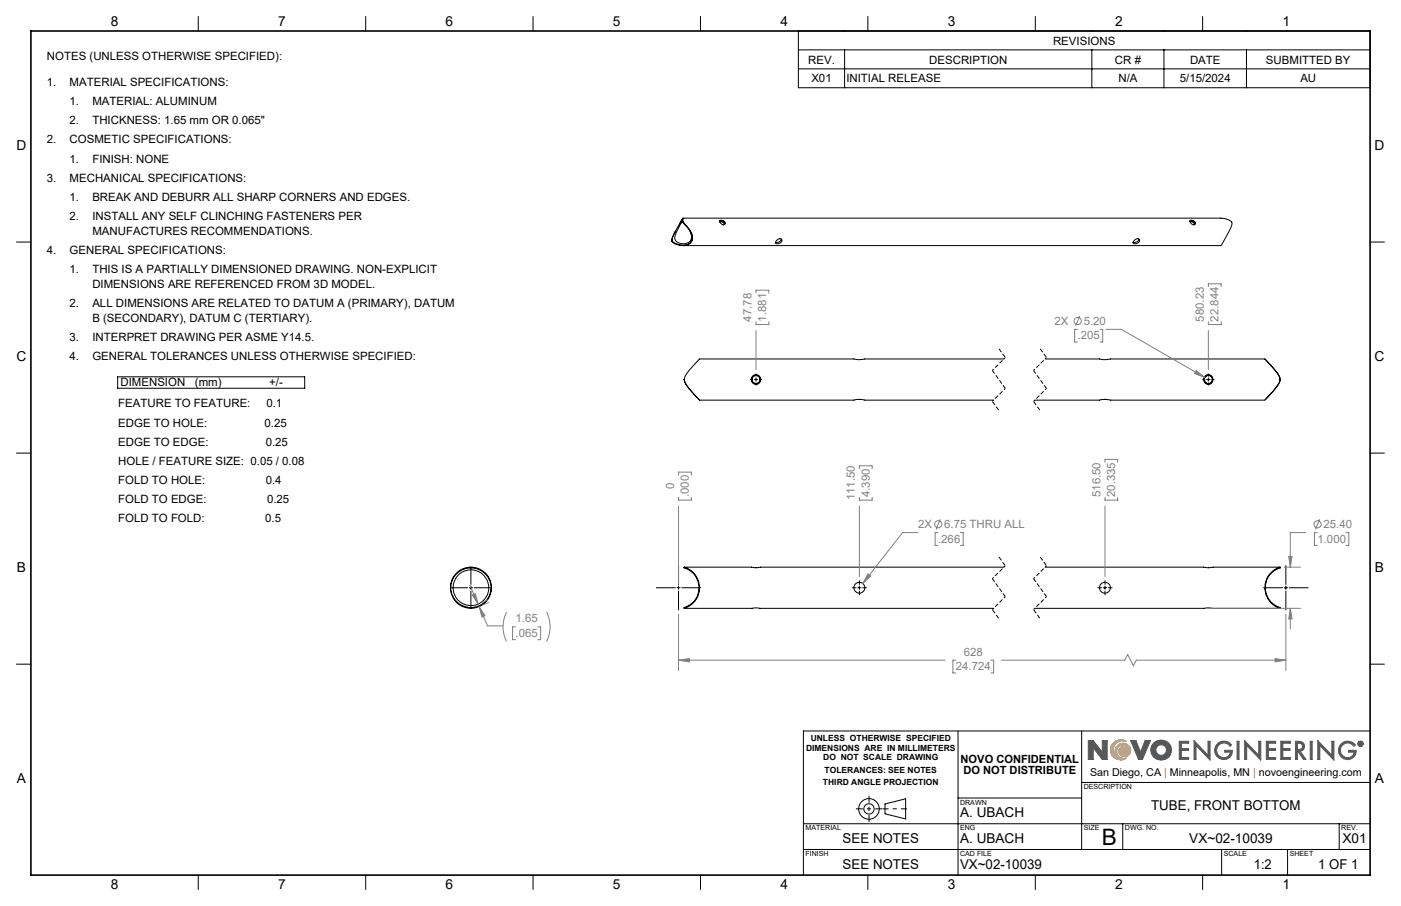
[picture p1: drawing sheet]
<svg xmlns="http://www.w3.org/2000/svg" width="432mm" height="279mm" viewBox="0 0 432 279" stroke-linecap="round" stroke-linejoin="round" font-family="sans-serif">
<g fill="none" stroke="#000" stroke-width=".31">
<path d="M61.1 5.1v4.5M112.7 5.1v4.5M164.3 5.1v4.5M215.9 5.1v4.5M267.5 5.1v4.5M319.1 5.1v4.5M370.7 5.1v4.5M5.1 74.6h4.4M207.2 74.4v.1M208.1 71.4l-.4 .8a2.59 2.59 0 0 0-.5 2.3M209.6 68.8l.9-1.5h165.8a3.5 3.5 0 0 1 3.4 1.6l-.7 2.1-2.7 4.7h-165.8M210.4 68.2l-.1 .1a11.5 11.5 0 0 0-2.3 5.5 2.97 2.97 0 0 0 5.1-.1v-.9l-.5-1.6"/>
<path d="M210.4 67.4h.1M210.5 67.3l.1 1.2M210.5 68.6l-.1-1.2-.4 .7a22.5 22.5 0 0 0-2.9 5.9l.1 .4M210.5 68.7l1.4 1.5a3.6 3.6 0 0 1 .8 4.7 4.6 4.6 0 0 1-5.5-.5M210.6 68.5l1.4 1.6a3.8 3.8 0 0 1 .8 4.9 4.6 4.6 0 0 1-5.6-.5M210.6 68.5l-.1 .2M221.8 68.1a1.17 1.17 0 0 1 1.7 1 1.09 1.09 0 0 1-1.2 0 1.09 1.09 0 0 1-.5-1zM221.8 68.4a1.14 1.14 0 0 1 1.4 .8M221.8 68.4a.9 .9 0 0 1 1-.2 .9 .9 0 0 1 .5 .9l-.4 .2M239.3 74.3l.5-.5a.72 .72 0 0 1 1.2 .2 .72 .72 0 0 1-.7 1l-1.2 .1-.1-.3zM240.8 73.7a1.43 1.43 0 0 1-1.8 1.1M349.5 74.3l.5-.5a.72 .72 0 0 1 1.2 .2 .72 .72 0 0 1-.6 1l-1.2 .1-.2-.3z"/>
<path d="M351 73.7a1.45 1.45 0 0 1-1.8 1.1M366.7 68.1a1.17 1.17 0 0 1 1.7 1 1.09 1.09 0 0 1-1.2 0 1.09 1.09 0 0 1-.5-1zM366.7 68.4a1.09 1.09 0 0 1 1.4 .8M366.7 68.4a.9 .9 0 0 1 1-.2 .9 .9 0 0 1 .6 .9l-.5 .2M422.3 74.6h4.4M210.9 117.1h.1M210.9 117.1a15.8 15.8 0 0 0 4.3 5.8l.2 .3M210.9 117.1a16.2 16.2 0 0 0 4.7 6.3l-.1-.1M309.4 110.7h-42.9l-1.6 .2-1.7-.2h-47.7l-2.2 2.5a7.4 7.4 0 0 0-2.4 3.9M322.1 110.7h16.8l1.2 .2 2.1-.2h47.7a26.7 26.7 0 0 1 4.5 5.7l.1 .7M390 110.8l2.3 2.6a6.6 6.6 0 0 1 2.2 3.7M394.5 117.1a9.3 9.3 0 0 1-3.2 4.7l-1.4 1.5"/>
<path d="M394.5 117.1h.1M394.5 117.1a8.7 8.7 0 0 1-3.1 4.6l-1.4 1.5M5.1 139.7h4.4M215.5 123.4h47.7M263.2 123.4l1.7-.2 1.7 .2M266.6 123.4h39.6M318.9 123.4h20M338.9 123.4l1.7-.2 1.6 .2M342.2 123.4h47.7M422.3 139.7h4.4M145.1 174.9a6.4 6.4 0 0 0-6.3 6.4 6.4 6.4 0 0 0 6.3 6.3M145.1 174.9v.3"/>
<path d="M145.1 175.2a6.1 6.1 0 0 0-6.2 6.1 6.1 6.1 0 0 0 6.2 6.1M145.1 175.2a6.1 6.1 0 0 1 6.3 6.1 6.1 6.1 0 0 1-6.3 6.1M145.1 174.9a6.4 6.4 0 0 1 6.4 6.4 6.4 6.4 0 0 1-6.4 6.3M210.9 174.9a6.6 6.6 0 0 1 4.7 6.4 6.6 6.6 0 0 1-4.7 6.3M210.9 174.9l-.1 .1a6.5 6.5 0 0 1 4.7 6.2 6.5 6.5 0 0 1-4.7 6.2l.1 .2M210.9 174.9h20.8l1 .2 1.7-.2h75M322.1 174.9h49l1 .2 1.7-.2h20.7M394.5 174.9a6.6 6.6 0 0 0-4.7 6.4 6.6 6.6 0 0 0 4.7 6.3M394.5 174.9l.2 .1a6.5 6.5 0 0 0-4.7 6.2 6.5 6.5 0 0 0 4.7 6.2l-.2 .2M145.1 187.4v.2M210.9 187.6h95.3M318.9 187.6h75.6"/>
<path d="M5.1 204.8h4.4M422.3 204.8h4.4M295.3 225.4v44.5M333.4 225.4v36.6M422.3 225.4h-174.7v44.5M247.6 254h174.7M272.8 247.9l6.3-1.6v6.3l-6.3-1.6zM295.3 246.1h38.1M333.4 241.3h88.9M346 254v8M412.7 254v8M61.1 269.9v4.4"/>
<path d="M112.7 269.9v4.4M164.3 269.9v4.4M215.9 269.9v4.4M247.6 262h174.7M267.5 269.9v4.4M319.1 269.9v4.4M370.7 269.9v4.4M376.5 262v7.9M396.8 262v7.9"/>
<circle cx="233" cy="117" r="1.25"/>
<circle cx="233" cy="117" r="1.3"/>
<circle cx="233" cy="117" r="1.49"/>
<circle cx="372.4" cy="117" r="1.25"/>
<circle cx="372.4" cy="117" r="1.3"/>
<circle cx="372.5" cy="117" r="1.49"/>
<circle cx="145.2" cy="181.3" r="5.5"/>
<circle cx="264.9" cy="181.2" r="1.68"/>
<circle cx="340.6" cy="181.2" r="1.68"/>
<circle cx="267.8" cy="249.5" r="1.59"/>
<circle cx="267.8" cy="249.5" r="3.2"/>
</g>
<path d="M342.7 229.6a3.1 3.1 0 0 1 4.5-.9 2.82 2.82 0 0 0-3.9 1.7 2.82 2.82 0 0 0 2.3 3.6 2.45 2.45 0 0 1-1.1-4.2 2.45 2.45 0 0 1 4 1.5 1.88 1.88 0 0 1-1.9 2.1 1.88 1.88 0 0 1-1.8-2.2l.6-.7a1.82 1.82 0 0 1 2.4 1.5 1.89 1.89 0 0 0-2.6-2 1.89 1.89 0 0 0-.3 3.3l1.5 .6 .8-.1a3.2 3.2 0 0 1-4-.2 3.2 3.2 0 0 1-.5-4z" fill="none" stroke="#f78d2a" stroke-width=".31"/>
<g fill="none" stroke="#555759" stroke-width=".31">
<path d="M336.9 230.6v3.6h-1.5v-5.8h1.5l2.8 3.6M336.9 230.6h.1M337 230.6l2.7 3.6h1.5v-5.8h-1.5v3.6M339.7 232h.1M348.5 228.4h1.6l1.4 3.6 1.4-3.6h1.7l-2.5 5.8h-1.2zM363.5 228.6h2.9v.6h-2.3v1.7h2.2v.5h-2.2v2.2h2.3v.6h-2.9zM368 228.4l4.3 4.5v-4.3h.7v5.8l-4.4-4.5v4.3h-.6zM375.4 229.2a2.89 2.89 0 0 1 4.2 .5l-.5 .5a2.26 2.26 0 0 0-3.2-.7 2.26 2.26 0 0 0-.5 3.2 2.26 2.26 0 0 0 3.3 .4l.5-1.1h-1.7v-.6h2.3a2.78 2.78 0 0 1-4 2.5 2.78 2.78 0 0 1-.4-4.7zM381.3 228.6h.6v5.6h-.6zM383.6 228.4l4.3 4.5v-4.3h.7v5.8l-4.4-4.5v4.3h-.6zM390.3 228.6h2.9v.6h-2.3v1.7h2.2v.5h-2.2v2.2h2.3v.6h-2.9zM394.8 228.6h2.9v.6h-2.3v1.7h2.2v.5h-2.2v2.2h2.3v.6h-2.9z"/>
<path d="M399.3 228.6a2.74 2.74 0 0 1 2.6 .8l.2 .8-.3 .9-1.1 .6 1.8 2.5h-.8l-1.7-2.5h-.1v2.5h-.6zM399.9 229.2l1.1 .1a1.02 1.02 0 0 1 0 1.7l-1.1 .2zM403.8 228.6h.6v5.6h-.6zM406.2 228.4l4.3 4.5v-4.3h.6v5.8l-4.3-4.5v4.3h-.6zM413.6 229.2a2.89 2.89 0 0 1 4.2 .5l-.5 .5a2.25 2.25 0 0 0-3.3-.7 2.25 2.25 0 0 0-.2 3.4 2.25 2.25 0 0 0 3.4-.3l.1-.6h-1.6v-.6h2.3a2.79 2.79 0 0 1-4 2.5 2.79 2.79 0 0 1-.4-4.7zM419 228.9l.6 .1-.1 .4 .2 .4-.4-.4-.3 .4zM419.2 229l.3 .2-.3 .1z"/>
<circle cx="357.9" cy="231.3" r="1.64"/>
<circle cx="357.9" cy="231.3" r="3.2"/>
<circle cx="419.3" cy="229.4" r=".85"/>
<circle cx="419.3" cy="229.4" r=".71"/>
</g>
<path d="M279.5 249.4h-7.5" fill="none" stroke="#000" stroke-width=".31" stroke-dasharray="15.2 1.3 1.3 1.3" stroke-dashoffset="13.4" stroke-linecap="butt"/>
<path d="M263.8 249.4h8.1M267.8 245.4v8.1" fill="none" stroke="#000" stroke-width=".31" stroke-dasharray="15.2 1.3 1.3 1.3" stroke-dashoffset="13.1" stroke-linecap="butt"/>
<path d="M9.5 9.6h412.8v260.3h-412.8z" fill="none" stroke="#000" stroke-width=".5"/>
<path d="M343 229.1a3.2 3.2 0 0 1 4.2-.4 2.82 2.82 0 0 0-3.9 1.7 2.82 2.82 0 0 0 2.3 3.6 2.43 2.43 0 0 1-1.9-2.8 2.43 2.43 0 0 1 2.7-2 2.43 2.43 0 0 1 2.1 2.7 1.82 1.82 0 0 1-2.5 1.5 1.82 1.82 0 0 1-.9-2.7 1.73 1.73 0 0 1 2.7 1.3 1.9 1.9 0 0 0-2.6-2 1.9 1.9 0 0 0-.3 3.3l.8 .5h1.5a3.2 3.2 0 0 1-4.2-.4 3.2 3.2 0 0 1 0-4.3z" fill-rule="evenodd" fill="#f78d2a"/>
<path d="M335.4 228.4v5.8h1.5v-3.6l2.8 3.6h1.5v-5.8h-1.5v3.6l-2.8-3.6zM348.5 228.4l2.4 5.8h1.2l2.5-5.8h-1.7l-1.4 3.6-1.4-3.6zM355.6 229.1a3.1 3.1 0 0 0 .2 4.6 3.1 3.1 0 0 0 4.6-.6 3.1 3.1 0 0 0-1-4.5l-1.8-.4-1 .3zM356.2 231.3a1.65 1.65 0 0 1 3.3 0 1.65 1.65 0 0 1-3.3 0zM363.5 228.6v5.6h2.9v-.6h-2.3v-2.2h2.2v-.5h-2.2v-1.7h2.3v-.6zM368 228.4v5.8h.6v-4.3l4.4 4.5v-5.8h-.7v4.3zM375.2 229.3a2.79 2.79 0 0 0 .7 4.7 2.79 2.79 0 0 0 3.9-2.6h-2.3v.6h1.7a2.16 2.16 0 0 1-3 1.4 2.16 2.16 0 0 1-.9-3.2 2.22 2.22 0 0 1 3.8 0l.5-.5a2.92 2.92 0 0 0-4.4-.4zM381.3 228.6v5.6h.6v-5.6zM383.6 228.4v5.8h.6v-4.3l4.4 4.5v-5.8h-.7v4.3zM390.3 228.6v5.6h2.9v-.6h-2.3v-2.2h2.2v-.5h-2.2v-1.7h2.3v-.6zM394.8 228.6v5.6h2.9v-.6h-2.3v-2.2h2.2v-.5h-2.2v-1.7h2.3v-.6zM399.3 228.6v5.6h.6v-2.5l1.8 2.5h.8l-1.8-2.5 1.1-.6 .3-1.3a1.6 1.6 0 0 0-2.1-1.2zM399.9 229.2l1.3 .3 .3 .4-.3 1-1.3 .3zM403.8 228.6v5.6h.6v-5.6zM406.2 228.4v5.8h.6v-4.3l4.3 4.5v-5.8h-.6v4.3zM413.3 229.4a2.79 2.79 0 0 0 .9 4.6 2.79 2.79 0 0 0 3.8-2.6h-2.3v.6h1.6a2.18 2.18 0 0 1-3.2 1.3 2.18 2.18 0 0 1-.4-3.5 2.22 2.22 0 0 1 3.6 .4l.5-.5a2.89 2.89 0 0 0-4.5-.3zM419 228.9v.9h.2v-.4l.5 .4-.2-.4 .2-.4zM419.2 229l.3 .2-.3 .1zM418.5 229.4a.85 .85 0 0 0 1.7 0 .85 .85 0 0 0-1.7 0zM418.6 229.4a.71 .71 0 0 1 1.4 0 .71 .71 0 0 1-1.4 0z" fill-rule="evenodd" fill="#555759"/>
<g fill="none" stroke="#808080" stroke-width=".31">
<path d="M233 90.4v-.9h4v.9M233 99.2v.9h4v-.9M332.8 97.4l-1.3 3.2M372.4 99.2v.9h4v-.9M372.4 88.4v-.9h4v.9M233 101.9v12.1M332.1 101.6h-.9v3.9h.9M339 101.6h.9v3.9h-.9M340.9 101.6h4.7l25.7 14.8M368.7 114.3l2.6 2.1-3.1-1.2zM372.4 101.9v12.1M209.1 146.5v-.9h4v.9"/>
<path d="M209.1 153.4v.8h4v-.8M209.1 156.1v23.9M264.9 153.4v.8h3.9v-.8M264.9 144.5v-.8h3.9v.8M264.9 156.1v21.7M340.6 153.4v.8h3.9v-.8M340.6 142.6v-.9h3.9v.9M340.6 156.1v21.7M267.5 177l.9 .6-2.5 2.3zM282.9 164.3h-4.7l-12.3 15.6M289.1 164.3h-.9v3.9h.9M289.8 160.1l-1.3 3.2"/>
<path d="M296 164.3h.9v3.9h-.9M395.8 174.9h5.1M397.2 171.6h1l-.5 3.3zM402.4 164.3h-4.7v10.6M406 164.3h-.9v3.9h.9M406.7 160.1l-1.3 3.2M414.8 164.3h.9v3.9h-.9M144.8 180.5l2.6 5.8M145.6 183.5l.9-.4 .9 3.2zM147.7 187.1l1.8 2.8-.9 .4zM147.7 187.1l2.6 5.9h4.7M150.2 185l-1.7 .8"/>
<path d="M150.6 185.8l-1.8 .7M156.1 188.8a10.2 10.2 0 0 0 0 9M158.9 193.3h-.9v4h.9M165.7 193.3h.9v4h-.9M168.5 188.8a9.9 9.9 0 0 1 0 9M209.1 189.4v17.4M372.4 187.6h28.5M396.3 189.4v17.4M397.7 187.6l.5 3.3h-1zM397.7 187.6v6.4M209.1 203.6l3.3-.5v1zM209.1 203.6h82.2"/>
<path d="M294.6 203.6h-.9v3.9h.9M305.4 203.6h.8v3.9h-.8M308.6 203.6h38.1l.9-1.8 1.7 3.6 .9-1.8h46.1M393 203.1l3.3 .5-3.3 .5z"/>
<circle cx="332.2" cy="99" r="1.12"/>
<circle cx="289.2" cy="161.7" r="1.1"/>
<circle cx="406.1" cy="161.7" r="1.1"/>
</g>
<path d="M307.8 107.5l2 2.8M320.5 107.5l2 2.8M305.8 123.8l2 2.7M318.5 123.8l2 2.7M307.8 171.7l2 2.8M320.5 171.7l2 2.8M305.8 188l2 2.8M318.5 188l2 2.8" fill="none" stroke="#000" stroke-width=".31" stroke-dasharray="1.3 .6" stroke-dashoffset="-.1" stroke-linecap="butt"/>
<path d="M309.8 110.3l-4 4M309.8 119.8l-4 4M322.5 110.3l-4 4M322.5 119.8l-4 4M309.8 174.5l-4 4M322.5 174.5l-4 4M309.8 184l-4 4M322.5 184l-4 4" fill="none" stroke="#000" stroke-width=".31" stroke-dasharray="1.3 .6" stroke-dashoffset=".7" stroke-linecap="butt"/>
<path d="M305.8 114.3l4 5.5M318.5 114.3l4 5.5M305.8 178.5l4 5.5M318.5 178.5l4 5.5" fill="none" stroke="#000" stroke-width=".31" stroke-dasharray="1.3 .6" stroke-dashoffset=".1" stroke-linecap="butt"/>
<g fill="none" stroke="#000" stroke-width=".31">
<path d="M246.1 9.6h176.2v17.5h-176.2zM246.1 15.4h176.2M260.3 15.4v11.7M336.5 15.4v11.7M358.7 15.4v11.7M384.2 15.4v11.7M246.1 21.2h176.2M36.3 116.2h57.6v3.5h-57.6zM231.2 117.1h.8M232.5 117.1h1M233 115.3v.7M233 116.5v1"/>
<path d="M233 118v.8M234 117.1h.8M370.7 117.1h.7M371.9 117.1h1M372.4 115.3v.7M372.4 116.5v1M372.4 118v.8M373.5 117.1h.7M145.1 175.2v5M209.1 174.4v5.8M264.9 179.1v1.1M340.6 179.1v1.1"/>
<path d="M396.3 174.4v5.8M139.1 181.3h5M144.6 181.3h1.1M145.1 180.7v1.1M145.1 182.3v5M146.2 181.3h5M202.3 181.3h5.8M208.6 181.3h1M209.1 180.7v1.1M209.1 182.3v5.8M210.1 181.3h5.9M262.7 181.3h1.1"/>
<path d="M264.4 181.3h1M264.9 180.7v1.1M264.9 182.3v1.1M265.9 181.3h1.2M338.3 181.3h1.2M340 181.3h1.1M340.6 180.7v1.1M340.6 182.3v1.1M341.6 181.3h1.2M389.4 181.3h5.9M395.8 181.3h1M396.3 180.7v1.1"/>
<path d="M396.3 182.3v5.8M397.3 181.3h5.9"/>
</g>
<path d="M209.1 203.6l3.3-.5v1zM393 203.1l3.3 .5-3.3 .5zM267.5 177l-1.6 2.9 2.5-2.3zM397.2 171.6h1l-.5 3.3zM397.7 187.6l.5 3.3h-1zM145.6 183.5l.9-.4 .9 3.2zM147.7 187.1l1.8 2.8-.9 .4zM368.7 114.3l-.5 .9 3.1 1.2z" fill="#808080"/>
<text font-size="7" x="339.5" y="260.5">B</text>
<g font-size="4.2">
<text x="34.1" y="8.1">8</text>
<text x="85.7" y="8.1">7</text>
<text x="137.3" y="8.1">6</text>
<text x="188.9" y="8.1">5</text>
<text x="240.5" y="8.1">4</text>
<text x="292.1" y="8.1">3</text>
<text x="343.7" y="8.1">2</text>
<text x="395.3" y="8.1">1</text>
<text x="5.1" y="46.4">D</text>
<text x="423.7" y="46.4">D</text>
<text x="5.1" y="111.4">C</text>
<text x="423.7" y="111.4">C</text>
<text x="5.2" y="176.5">B</text>
<text x="423.8" y="176.5">B</text>
<text x="5.2" y="241.6">A</text>
<text x="423.8" y="241.6">A</text>
<text x="354.8" y="249.9">TUBE, FRONT BOTTOM</text>
<text x="295.9" y="252">A. UBACH</text>
<text x="259.7" y="260">SEE NOTES</text>
<text x="295.9" y="260">A. UBACH</text>
<text x="366.5" y="260">VX~02-10039</text>
<text x="413.8" y="260">X01</text>
<text x="259.7" y="267.9">SEE NOTES</text>
<text x="295.9" y="267.9">VX~02-10039</text>
<text x="386.5" y="267.9">1:2</text>
<text x="406.3" y="267.9">1 OF 1</text>
<text x="34.1" y="274.2">8</text>
<text x="85.7" y="274.2">7</text>
<text x="137.3" y="274.2">6</text>
<text x="188.9" y="274.2">5</text>
<text x="240.5" y="274.2">4</text>
<text x="292.1" y="274.2">3</text>
<text x="343.7" y="274.2">2</text>
<text x="395.3" y="274.2">1</text>
</g>
<g font-size="3.5">
<text x="324.6" y="13.8">REVISIONS</text>
<text x="14.5" y="18.6">NOTES (UNLESS OTHERWISE SPECIFIED):</text>
<text x="249.1" y="19.6">REV.</text>
<text x="286.4" y="19.6">DESCRIPTION</text>
<text x="343.6" y="19.6">CR #</text>
<text x="366.8" y="19.6">DATE</text>
<text x="390.2" y="19.6">SUBMITTED BY</text>
<text x="14.5" y="26.5">1.</text>
<text x="21.5" y="26.5">MATERIAL SPECIFICATIONS:</text>
<text x="250.1" y="25.4">X01</text>
<text x="260.8" y="25.4">INITIAL RELEASE</text>
<text x="344.7" y="25.4">N/A</text>
<text x="363.6" y="25.4">5/15/2024</text>
<text x="400.8" y="25.4">AU</text>
<text x="21.5" y="32.4">1.</text>
<text x="28.5" y="32.4">MATERIAL: ALUMINUM</text>
<text x="21.5" y="38.3">2.</text>
<text x="28.5" y="38.3">THICKNESS: 1.65 mm OR 0.065&quot;</text>
<text x="14.5" y="44.2">2.</text>
<text x="21.5" y="44.2">COSMETIC SPECIFICATIONS:</text>
<text x="21.5" y="50.1">1.</text>
<text x="28.5" y="50.1">FINISH: NONE</text>
<text x="14.5" y="56.1">3.</text>
<text x="21.5" y="56.1">MECHANICAL SPECIFICATIONS:</text>
<text x="21.5" y="62">1.</text>
<text x="28.5" y="62">BREAK AND DEBURR ALL SHARP CORNERS AND EDGES.</text>
<text x="21.5" y="67.9">2.</text>
<text x="28.5" y="67.9">INSTALL ANY SELF CLINCHING FASTENERS PER</text>
<text x="28.5" y="72.4">MANUFACTURES RECOMMENDATIONS.</text>
<text x="14.5" y="78.3">4.</text>
<text x="21.5" y="78.3">GENERAL SPECIFICATIONS:</text>
<text x="21.5" y="84.2">1.</text>
<text x="28.5" y="84.2">THIS IS A PARTIALLY DIMENSIONED DRAWING. NON-EXPLICIT</text>
<text x="28.5" y="88.7">DIMENSIONS ARE REFERENCED FROM 3D MODEL.</text>
<text x="21.5" y="94.7">2.</text>
<text x="28.5" y="94.7">ALL DIMENSIONS ARE RELATED TO DATUM A (PRIMARY), DATUM</text>
<text x="28.5" y="99.2">B (SECONDARY), DATUM C (TERTIARY).</text>
<text x="21.5" y="105.1">3.</text>
<text x="28.5" y="105.1">INTERPRET DRAWING PER ASME Y14.5.</text>
<text x="21.5" y="111">4.</text>
<text x="28.5" y="111">GENERAL TOLERANCES UNLESS OTHERWISE SPECIFIED:</text>
<text x="37.1" y="118.9">DIMENSION</text>
<text x="60.1" y="118.9">(mm)</text>
<text x="83" y="118.9">+/-</text>
<text x="36.4" y="125.6">FEATURE TO FEATURE:</text>
<text x="82.1" y="125.6">0.1</text>
<text x="36.4" y="131.6">EDGE TO HOLE:</text>
<text x="81.5" y="131.6">0.25</text>
<text x="36.4" y="137.5">EDGE TO EDGE:</text>
<text x="81.9" y="137.5">0.25</text>
<text x="36.4" y="143.4">HOLE / FEATURE SIZE: 0.05 / 0.08</text>
<text x="36.4" y="149.3">FOLD TO HOLE:</text>
<text x="81.9" y="149.3">0.4</text>
<text x="36.4" y="155.2">FOLD TO EDGE:</text>
<text x="82.3" y="155.2">0.25</text>
<text x="36.4" y="161.1">FOLD TO FOLD:</text>
<text x="81.7" y="161.1">0.5</text>
<text x="296.1" y="235.2">NOVO CONFIDENTIAL</text>
<text x="296.9" y="238.7">DO NOT DISTRIBUTE</text>
</g>
<g font-size="3.5" fill="#808080">
<text x="231.7" y="99.2" transform="rotate(-90 231.7 99.2)">47.78</text>
<text x="236.2" y="99.2" transform="rotate(-90 236.2 99.2)">1.881</text>
<text x="325" y="100.2">2X</text>
<text x="334" y="100.2">5.20</text>
<text x="371.1" y="99.2" transform="rotate(-90 371.1 99.2)">580.23</text>
<text x="375.6" y="99.2" transform="rotate(-90 375.6 99.2)">22.844</text>
<text x="332.1" y="104.7">.205</text>
<text x="207.8" y="150.9" transform="rotate(-90 207.8 150.9)">0</text>
<text x="212.3" y="153.3" transform="rotate(-90 212.3 153.3)">.000</text>
<text x="263.5" y="154.3" transform="rotate(-90 263.5 154.3)">111.50</text>
<text x="268" y="153.3" transform="rotate(-90 268 153.3)">4.390</text>
<text x="339.2" y="153.3" transform="rotate(-90 339.2 153.3)">516.50</text>
<text x="343.7" y="153.3" transform="rotate(-90 343.7 153.3)">20.335</text>
<text x="283" y="162.8">2X</text>
<text x="289.1" y="167.4">.266</text>
<text x="291" y="162.8">6.75 THRU ALL</text>
<text x="406" y="167.4">1.000</text>
<text x="407.9" y="162.8">25.40</text>
<text x="158.9" y="191.9">1.65</text>
<text x="158.9" y="196.5">.065</text>
<text x="297" y="202.2">628</text>
<text x="294.6" y="206.7">24.724</text>
</g>
<text font-size="3.3" x="336" y="239.4">San Diego, CA | Minneapolis, MN | novoengineering.com</text>
<g font-size="2.6">
<text x="248.4" y="231.5">DIMENSIONS ARE IN MILLIMETERS</text>
<text x="249.9" y="228.6">UNLESS OTHERWISE SPECIFIED</text>
<text x="253.7" y="234.4">DO NOT SCALE DRAWING</text>
<text x="254.2" y="238.5">TOLERANCES: SEE NOTES</text>
<text x="253.7" y="242.1">THIRD ANGLE PROJECTION</text>
</g>
<g font-size="2.2">
<text x="334" y="243.4">DESCRIPTION</text>
<text x="295.9" y="248.2">DRAWN</text>
<text x="248.3" y="256.1">MATERIAL</text>
<text x="295.9" y="256.1">ENG</text>
<text x="334" y="256.1">SIZE</text>
<text x="346.7" y="256.1">DWG. NO.</text>
<text x="413.4" y="256.1">REV.</text>
<text x="248.3" y="264">FINISH</text>
<text x="295.9" y="264">CAD FILE</text>
<text x="377.2" y="264">SCALE</text>
<text x="397.5" y="264">SHEET</text>
</g>
</svg>
